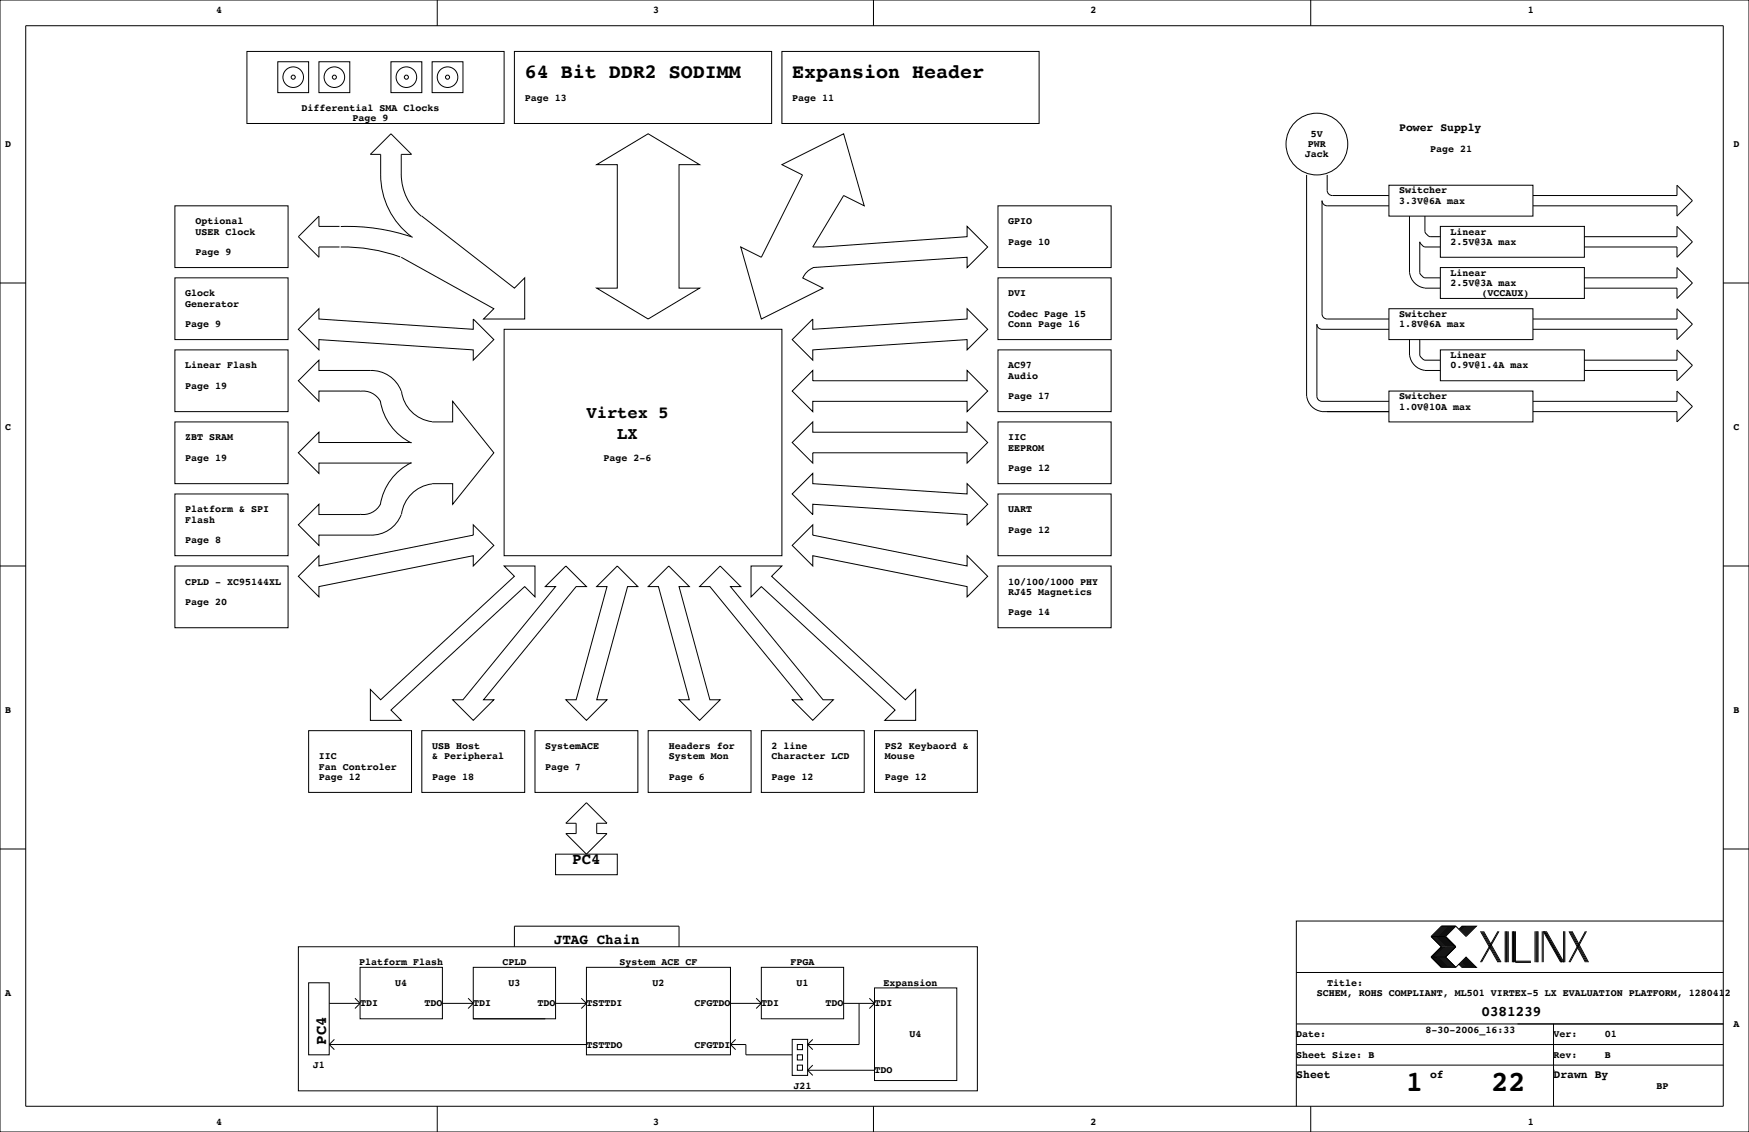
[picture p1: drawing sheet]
<svg xmlns="http://www.w3.org/2000/svg" width="432mm" height="279mm" viewBox="0 0 432 279" stroke-linecap="round" stroke-linejoin="round" font-family="sans-serif">
<g fill="none" stroke="#000" stroke-width=".25">
<path d="M0 0h431.8v279.4h-431.8zM6.3 6.4h419.1v266.6h-419.1zM61 12.7h63.5v17.8h-63.5zM68.6 15.2h7.6v7.7h-7.6zM78.7 15.2h7.7v7.7h-7.7zM96.5 15.2h7.6v7.7h-7.6zM106.7 15.2h7.6v7.7h-7.6zM107.9 0v6.4M110.5 19.1h.1M127 12.7h63.5v17.8h-63.5zM193 12.7h63.5v17.8h-63.5zM215.6 0v6.4"/>
<path d="M323.6 0v6.4M43.2 50.8h27.9v15.2h-27.9zM83.8 55.9h-5.1v-2.6l-5 5.1 5 5.1v-2.5h5.1M84.1 55.9a49.3 49.3 0 0 1 17.8 2.7M99.1 43.2v-5.1h2.5l-5.1-5.1-5.1 5.1h2.6a30.7 30.7 0 0 0 .8 10.5 19 19 0 0 0 6.8 9.8M99.1 43.2a13.5 13.5 0 0 0 5 10.2M104.1 53.3l22.9 17.8 2.5-2.5v10.1h-10.1l2.5-2.5-22.8-12.7M147.3 40.6l12.7-7.6 12.7 7.6h-5.1v30.5h5.1l-12.7 7.6-12.7-7.6h5.1v-30.5zM246.4 50.8h27.9v15.2h-27.9zM322.6 43.2v54.6M327.7 43.2v3.8a1.27 1.27 0 0 0 1.2 1.3h14M342.9 45.7h35.6v7.6h-35.6z"/>
<path d="M342.9 50.8h-15.2a1.27 1.27 0 0 1-1.3-1.3v28a1.27 1.27 0 0 0 1.3 1.2h15.2M348 53.3v14a4.3 4.3 0 0 0 3.8 3.8M351.8 57.2l.6 .9 .6 .4 2.6-.1M351.8 53.3v3.9M355.6 55.9h35.6v7.6h-35.6zM378.5 48.3h35.5v-2.6l3.8 3.8-3.8 3.8v-2.5h-35.5M391.2 58.4h22.8v-2.5l3.8 3.8-3.8 3.8v-2.5h-22.8M0 69.8h6.3M43.2 68.6h27.9v15.2h-27.9zM78.7 76.2v2.5l38.1 2.6v-2.6l5.1 5.1-5.1 5.1v-2.5l-38.1-2.6v2.6l-5-5.1zM84.1 61a40.9 40.9 0 0 1 14.7 2.4M200.7 66l38.1-2.5v2.5l5-5-5-5.1v2.5l-35.6 2.6h-2.5l7.6-12.7 5.1 2.5-5.1-17.8-15.3 7.6 5.1 2.6-10.1 20.3-5.1-2.5 5.1 17.7 15.2-7.6-5.1-2.5"/>
<path d="M200.7 78.7v2.6l38.1-2.6v-2.5l5 5.1-5 5.1v-2.6l-38.1 2.6v2.5l-5.1-5.1zM200.7 66.1l-1.5 1-1 1.5M246.4 68.6h27.9v15.2h-27.9zM342.9 76.2h35.6v7.6h-35.6zM351.8 61l-.9-.7-.4-.6v7.6l.4 .7 .9 .6M351.8 71.1h3.8M351.8 68.6h3.8M351.8 61h3.8M355.6 66h35.6v7.7h-35.6zM378.5 78.7h35.5v-2.5l3.8 3.8-3.8 3.8v-2.5h-35.5M391.2 68.6h22.8v-2.6l3.8 3.8-3.8 3.9v-2.6h-22.8M425.4 69.8h6.4"/>
<path d="M43.2 86.4h27.9v15.2h-27.9zM88.9 96.6a4.8 4.8 0 0 1 5 2.5M91.4 91.4a7.9 7.9 0 0 1 7.6 5.1M91.4 91.4h-12.7v-2.5l-5 5.1 5 5.1v-2.6h10.2M93.9 99a14 14 0 0 0 7.7 10.3M99.1 96.6a8.6 8.6 0 0 0 7.5 7.5M124.5 81.3h68.5v55.9h-68.5zM195.6 96.5l5.1-5.1v2.6h38.1v-2.6l5 5.1-5 5.1v-2.5h-38.1v2.5zM246.4 86.4h27.9v15.2h-27.9zM322.6 97.8a4.3 4.3 0 0 0 3.8 3.8h16.5M342.9 96.5h35.6v7.6h-35.6zM342.9 81.3h-16.5a1.27 1.27 0 0 1-1.3-1.3v17.8a1.27 1.27 0 0 0 1.3 1.3h16.5"/>
<path d="M348 83.8v3.8a4.3 4.3 0 0 0 3.8 3.8M350.5 83.8v3.8l.4 .7 .9 .6M351.8 88.9h3.8M351.8 91.4h3.8M355.6 86.4h35.6v7.6h-35.6zM378.5 99.1h35.5v-2.6l3.8 3.8-3.8 3.8v-2.5h-35.5M391.2 88.9h22.8v-2.5l3.8 3.8-3.8 3.8v-2.6h-22.8M43.2 104.1h27.9v15.3h-27.9zM101.6 114.2a14 14 0 0 0-7.7 10.4M101.6 109.2h-22.9v-2.5l-5 5.1 5 5v-2.5h22.9M106.6 119.4a8.6 8.6 0 0 0-7.5 7.6M106.7 104.1h5.1v-5l10.1 12.7-10.1 12.7v-5.1h-5.1"/>
<path d="M200.7 116.8v2.6l38.1 2.5v-2.5l5 5.1-5 5v-2.5l-38.1-2.5v2.5l-5.1-5.1zM200.7 104.1v2.6h38.1v-2.6l5 5.1-5 5.1v-2.5h-38.1v2.5l-5.1-5.1zM246.4 104.1h27.9v15.3h-27.9zM0 139.7h6.3M43.2 139.7h27.9v15.2h-27.9zM43.2 121.9h27.9v15.3h-27.9zM78.7 137.2v2.5l38.1-7.6v-2.6l5.1 5.1-5.1 5.1v-2.5l-38.1 7.6v2.5l-5-5.1zM88.9 127h-10.2v-2.5l-5 5 5 5.1v-2.5h12.7M93.9 124.4a4.8 4.8 0 0 1-5 2.5M99 127a7.9 7.9 0 0 1-7.6 5.1M152.4 139.7l5.1 5.1h-2.6l-7.6 27.9h2.6l-5.1 5.1-5.1-5.1h2.5l7.7-27.9h-2.6zM165.1 139.7l5.1 5.1h-2.6l7.7 27.9h2.5l-5.1 5.1-5.1-5.1h2.6l-7.6-27.9h-2.6z"/>
<path d="M177.8 139.7l5.1 5.1h-2.6l22.9 27.9h2.5l-5 5.1-5.1-5.1h2.5l-22.8-27.9h-2.6zM185.4 139.7h7.6l-2.5 2.5 33 30.5 2.6-2.5v7.6h-7.7l2.6-2.5-33-30.5-2.6 2.5zM200.7 129.5v2.6l38.1 7.6v-2.5l5 5-5 5.1v-2.5l-38.1-7.6v2.5l-5.1-5.1zM246.4 139.7h27.9v15.2h-27.9zM246.4 121.9h27.9v15.3h-27.9zM425.4 139.7h6.4M134.6 144.8l5.1-5.1 5.1 5.1h-2.6l-22.8 27.9h2.5l-5.1 5.1-5-5.1h2.5l22.9-27.9zM91.4 170.2l2.6 2.5 33-30.5-2.5-2.5h7.6v7.6l-2.6-2.5-33 30.5 2.6 2.5h-7.7zM76.2 180.3h25.4v15.3h-25.4zM104.1 180.3h25.4v15.3h-25.4zM132.1 180.3h25.4v15.3h-25.4zM160 180.3h25.4v15.3h-25.4z"/>
<path d="M188 180.3h25.4v15.3h-25.4zM215.9 180.3h25.4v15.3h-25.4zM0 209.5h6.3M137.2 210.8h15.2v5.1h-15.2zM139.7 203.2l5.1-5.1 5.1 5.1h-2.6v2.5h2.6l-5.1 5.1-5.1-5.1h2.5v-2.5zM425.4 209.5h6.4M73.7 233.7h167.6v35.5h-167.6zM88.9 238.8h20.3v12.7h-20.3zM116.8 238.8h20.4v12.7h-20.4zM127 233.7v-5.1h40.6v5.1M144.8 238.8h35.5v21.5h-35.5zM188 238.8h20.3v12.7h-20.3z"/>
<path d="M353.3 236.2l2.6 2.6h3.5M353.3 231.1l2.6 2.6-2.6 2.5M353.3 236.2h3.6M353.3 231.1h3.6M356.1 228.6l-2.5 2.5 2.5 2.6-2.5 2.5 2.5 2.6M356.4 228.6l-2.6 2.5 2.6 2.6-2.6 2.5 2.6 2.6M356.6 228.6l-2.5 2.5 2.5 2.6-2.5 2.5 2.5 2.6M356.9 228.6l-2.6 2.5 2.6 2.6-2.6 2.5 2.6 2.6M356.9 231.1l2.5 2.6-2.5 2.5M356.9 236.2l2.5 2.6M357.1 228.6l-2.5 2.5 2.5 2.6-2.5 2.5 2.5 2.6M357.4 228.6l-2.6 2.5 2.6 2.6-2.6 2.5 2.6 2.6"/>
<path d="M357.6 228.6l-2.5 2.5 2.5 2.6-2.5 2.5 2.5 2.6M357.9 228.6l-2.6 2.5 2.6 2.6-2.6 2.5 2.6 2.6M358.1 228.6l-2.5 2.5 2.5 2.6-2.5 2.5 2.5 2.6M358.4 228.6l-2.5 2.5 2.5 2.6-2.5 2.5 2.5 2.6M358.6 228.6l-2.5 2.5 2.5 2.6-2.5 2.5 2.5 2.6M358.9 228.6l-2.5 2.5 2.5 2.6-2.5 2.5 2.5 2.6M359.2 228.6l-2.6 2.5 2.6 2.6-2.6 2.5 2.6 2.6M359.4 228.6l2.5 2.5 2.6-2.5h-3.6l-.7 .8M359.4 228.6h-3.5l-2.6 2.5M359.4 228.6l-2.5 2.5M360.2 238l.7 .8h3.6l-2.6-2.6-2.5 2.6M360.4 237.7l1 1.1"/>
<path d="M360.4 238l.8 .8M360.7 237.5l1.2 1.3M360.7 237.7l1 1.1M360.9 237.2l1.6 1.6M360.9 237.5l1.3 1.3M361.2 237l1.8 1.8M361.2 237.2l1.5 1.6M361.2 228.6l-.8 .8M361.4 236.7l2.1 2.1M361.4 237l1.8 1.8M361.4 228.6l-1 1M361.7 236.5l2.3 2.3"/>
<path d="M361.7 236.7l2 2.1M361.7 228.6l-1 1M361.9 236.5l2.3 2.3M361.9 228.6l-1.2 1.3M362.2 228.6l-1.3 1.3M362.5 228.6l-1.6 1.5M362.7 228.6l-1.5 1.5M363 228.6l-1.8 1.8M363.2 228.6l-1.8 1.8M363.5 228.6l-2.1 2M363.7 228.6l-2 2M364 228.6l-2.3 2.3"/>
<path d="M364.2 228.6l-2.3 2.3M365.5 229.9l4.3 7.6M365.8 229.9l4.3 7.6M366 229.9l4.3 7.6M366.3 229.9l4.3 7.6M369.8 229.9l-4.3 7.6M370.1 229.9l-4.3 7.6M371.6 229.9v7.6M371.9 229.9v7.6M372.1 229.9v7.6M372.4 229.9v7.6M373.4 229.9v7.6"/>
<path d="M373.6 229.9v7.6M373.9 229.9v7.6M374.1 229.9v7.6h3.9M374.1 237.2h3.9M379 229.9v7.6M379.2 229.9v7.6M379.5 229.9v7.6M379.7 229.9v7.6M380.7 229.9v7.6M381 237.5v-7.6l4.3 7.6M381.3 229.9l4.3 7.6M381.5 229.9l4.3 7.6"/>
<path d="M381.8 229.9l4.3 7.6v-7.6M386.3 229.9v7.6M387.3 229.9l4.1 7.6M387.6 229.9l4.1 7.6M387.9 229.9l4 7.6M388.1 229.9l4.1 7.6M391.4 229.9l-4.1 7.6M391.7 229.9l-4.1 7.6M425.4 227.3h-105.4v35.6M76.2 242.6h5.1v17.7h-5.1zM81.3 257.8h63.5M81.3 247.6h7.6"/>
<path d="M81.3 257.8l1.2 1.3M82.5 256.5l-1.2 1.3M87.6 246.4l1.3 1.2M88.9 247.6l-1.3 1.3M109.2 247.6h7.6M115.6 246.4l1.2 1.2M116.8 251.5h17.8zM116.8 247.6l-1.2 1.3M137.2 247.6h7.6M143.5 246.4l1.3 1.2M144.8 247.6l-1.3 1.3M180.3 257.8h3.8v2.5h11.5"/>
<path d="M180.3 247.6h7.7M180.3 257.8l1.3 1.3M181.6 256.5l-1.3 1.3M186.7 246.4l1.3 1.2M188 247.6l-1.3 1.3M195.6 256.5h3.8v8.9h-3.8zM196.8 257.8h1.3v1.3h-1.3zM199.4 257.8l1.3 1.3M200.7 256.5l-1.3 1.3M208.3 247.6h7.6M212.1 247.6v10.2h-12.7M214.6 246.4l1.3 1.2"/>
<path d="M215.9 243.8h20.3v22.9h-20.3zM215.9 247.6l-1.3 1.3M320 257.8h105.4M320 252.7h105.4M320 240h105.4M383.5 252.7v20.3M107.9 273v6.4M196.8 262.9h1.3v1.3h-1.3zM196.8 260.3h1.3v1.3h-1.3zM199.4 264.2l1.3 1.2M199.4 264.2h16.5M200.7 262.9l-1.3 1.3"/>
<path d="M215.6 273v6.4M320 262.9v10.1M320 262.9h105.4M323.6 273v6.4M383.5 264.2h.1"/>
<circle cx="72.4" cy="19" r=".51"/>
<circle cx="72.4" cy="19" r="2.54"/>
<circle cx="82.5" cy="19" r=".51"/>
<circle cx="82.6" cy="19" r="2.54"/>
<circle cx="100.3" cy="19.1" r=".51"/>
<circle cx="100.3" cy="19" r="2.54"/>
<circle cx="110.5" cy="19" r=".51"/>
<circle cx="110.5" cy="19" r="2.54"/>
<circle cx="325.1" cy="35.6" r="7.6"/>
</g>
<g font-size="7.1">
<text x="347" y="269.3">1</text>
<text x="368.2" y="269.3">22</text>
</g>
<g font-size="4.9">
<text x="129.5" y="19.3">64 Bit DDR2 SODIMM</text>
<text x="195.6" y="19.3">Expansion Header</text>
</g>
<g font-size="4.2">
<text x="144.8" y="103.3">Virtex 5</text>
<text x="152.4" y="108.4">LX</text>
</g>
<g font-size="3.9">
<text x="141.3" y="213.4">PC4</text>
<text x="80.5" y="257.8" transform="rotate(-90 80.5 257.8)">PC4</text>
</g>
<g font-size="3.5">
<text x="136.7" y="233">JTAG Chain</text>
<text x="365.8" y="250.7">0381239</text>
</g>
<g font-size="2.8">
<text x="345.4" y="32.4">Power Supply</text>
<text x="320" y="266.1">Sheet</text>
<text x="353.1" y="266.1">of</text>
<text x="383.5" y="266.1">Drawn By</text>
</g>
<g font-size="2.5">
<text x="53.3" y="3.3">4</text>
<text x="161.3" y="3.3">3</text>
<text x="269.2" y="3.3">2</text>
<text x="377.2" y="3.3">1</text>
<text x="74.4" y="27.4">Differential SMA Clocks</text>
<text x="87" y="30">Page 9</text>
<text x="129.5" y="24.9">Page 13</text>
<text x="195.6" y="24.9">Page 11</text>
<text x="323.6" y="33.8">5V</text>
<text x="1.3" y="36.3">D</text>
<text x="322.2" y="38.9">Jack</text>
<text x="322.9" y="36.3">PWR</text>
<text x="353.1" y="37.6">Page 21</text>
<text x="428" y="36.3">D</text>
<text x="345.4" y="47.8">Switcher</text>
<text x="345.4" y="50.3">3.3V@6A max</text>
<text x="48.3" y="55.4">Optional</text>
<text x="48.3" y="57.9">USER Clock</text>
<text x="248.9" y="55.4">GPIO</text>
<text x="358.1" y="57.9">Linear</text>
<text x="48.3" y="63">Page 9</text>
<text x="248.9" y="60.5">Page 10</text>
<text x="358.1" y="60.5">2.5V@3A max</text>
<text x="358.1" y="70.6">2.5V@3A max</text>
<text x="358.1" y="68.1">Linear</text>
<text x="45.7" y="75.7">Generator</text>
<text x="45.7" y="73.2">Glock</text>
<text x="248.9" y="73.2">DVI</text>
<text x="365.8" y="73.2">(VCCAUX)</text>
<text x="45.7" y="80.8">Page 9</text>
<text x="248.9" y="80.8">Conn Page 16</text>
<text x="248.9" y="78.2">Codec Page 15</text>
<text x="345.4" y="80.8">1.8V@6A max</text>
<text x="345.4" y="78.2">Switcher</text>
<text x="358.1" y="88.4">Linear</text>
<text x="45.7" y="90.9">Linear Flash</text>
<text x="248.9" y="93.5">Audio</text>
<text x="248.9" y="90.9">AC97</text>
<text x="358.1" y="90.9">0.9V@1.4A max</text>
<text x="45.7" y="96">Page 19</text>
<text x="248.9" y="98.6">Page 17</text>
<text x="345.4" y="101.1">1.0V@10A max</text>
<text x="345.4" y="98.6">Switcher</text>
<text x="1.3" y="106.2">C</text>
<text x="428" y="106.2">C</text>
<text x="45.7" y="108.7">ZBT SRAM</text>
<text x="45.7" y="113.8">Page 19</text>
<text x="149" y="113.8">Page 2-6</text>
<text x="248.9" y="108.7">IIC</text>
<text x="248.9" y="111.3">EEPROM</text>
<text x="248.9" y="116.3">Page 12</text>
<text x="45.7" y="129">Flash</text>
<text x="45.7" y="126.5">Platform &amp; SPI</text>
<text x="248.9" y="131.6">Page 12</text>
<text x="248.9" y="126.5">UART</text>
<text x="45.7" y="134.1">Page 8</text>
<text x="45.7" y="144.3">CPLD - XC95144XL</text>
<text x="45.7" y="149.4">Page 20</text>
<text x="248.9" y="144.3">10/100/1000 PHY</text>
<text x="248.9" y="146.8">RJ45 Magnetics</text>
<text x="248.9" y="151.9">Page 14</text>
<text x="1.3" y="176">B</text>
<text x="428" y="176">B</text>
<text x="106.7" y="184.9">USB Host</text>
<text x="134.6" y="184.9">SystemACE</text>
<text x="165.1" y="184.9">Headers for</text>
<text x="190.5" y="184.9">2 line</text>
<text x="218.4" y="184.9">PS2 Keybaord &amp;</text>
<text x="78.7" y="187.5">IIC</text>
<text x="78.7" y="190">Fan Controler</text>
<text x="106.7" y="187.5">&amp; Peripheral</text>
<text x="134.6" y="190">Page 7</text>
<text x="165.1" y="187.5">System Mon</text>
<text x="190.5" y="187.5">Character LCD</text>
<text x="218.4" y="187.5">Mouse</text>
<text x="78.7" y="192.5">Page 12</text>
<text x="106.7" y="192.5">Page 18</text>
<text x="165.1" y="192.5">Page 6</text>
<text x="190.5" y="192.5">Page 12</text>
<text x="218.4" y="192.5">Page 12</text>
<text x="88.7" y="238.3">Platform Flash</text>
<text x="124" y="238.3">CPLD</text>
<text x="152.9" y="238.3">System ACE CF</text>
<text x="195.2" y="238.3">FPGA</text>
<text x="1.3" y="245.9">A</text>
<text x="97.6" y="243.3">U4</text>
<text x="125.5" y="243.3">U3</text>
<text x="161.1" y="243.3">U2</text>
<text x="196.6" y="243.3">U1</text>
<text x="218.1" y="243.3">Expansion</text>
<text x="325.1" y="245.9">SCHEM, ROHS COMPLIANT, ML501 VIRTEX-5 LX EVALUATION PLATFORM, 1280412</text>
<text x="327.7" y="243.3">Title:</text>
<text x="88.9" y="248.4">TDI</text>
<text x="104.8" y="248.4">TDO</text>
<text x="116.8" y="248.4">TDI</text>
<text x="132.7" y="248.4">TDO</text>
<text x="144.8" y="248.4">TSTTDI</text>
<text x="171.4" y="248.4">CFGTDO</text>
<text x="188" y="248.4">TDI</text>
<text x="203.8" y="248.4">TDO</text>
<text x="215.9" y="248.4">TDI</text>
<text x="224.6" y="256">U4</text>
<text x="320" y="256">Date:</text>
<text x="351.9" y="255">8-30-2006_16:33</text>
<text x="383.5" y="256">Ver:</text>
<text x="396.2" y="256">01</text>
<text x="428" y="253.5">A</text>
<text x="77.3" y="263.7">J1</text>
<text x="144.8" y="258.6">TSTTDO</text>
<text x="171.4" y="258.6">CFGTDI</text>
<text x="320" y="261.1">Sheet Size: B</text>
<text x="383.5" y="261.1">Rev:</text>
<text x="396.2" y="261.1">B</text>
<text x="195.9" y="268.7">J21</text>
<text x="215.9" y="264.9">TDO</text>
<text x="408.9" y="268.7">BP</text>
<text x="53.3" y="277.6">4</text>
<text x="161.3" y="277.6">3</text>
<text x="269.2" y="277.6">2</text>
<text x="377.2" y="277.6">1</text>
</g>
</svg>
